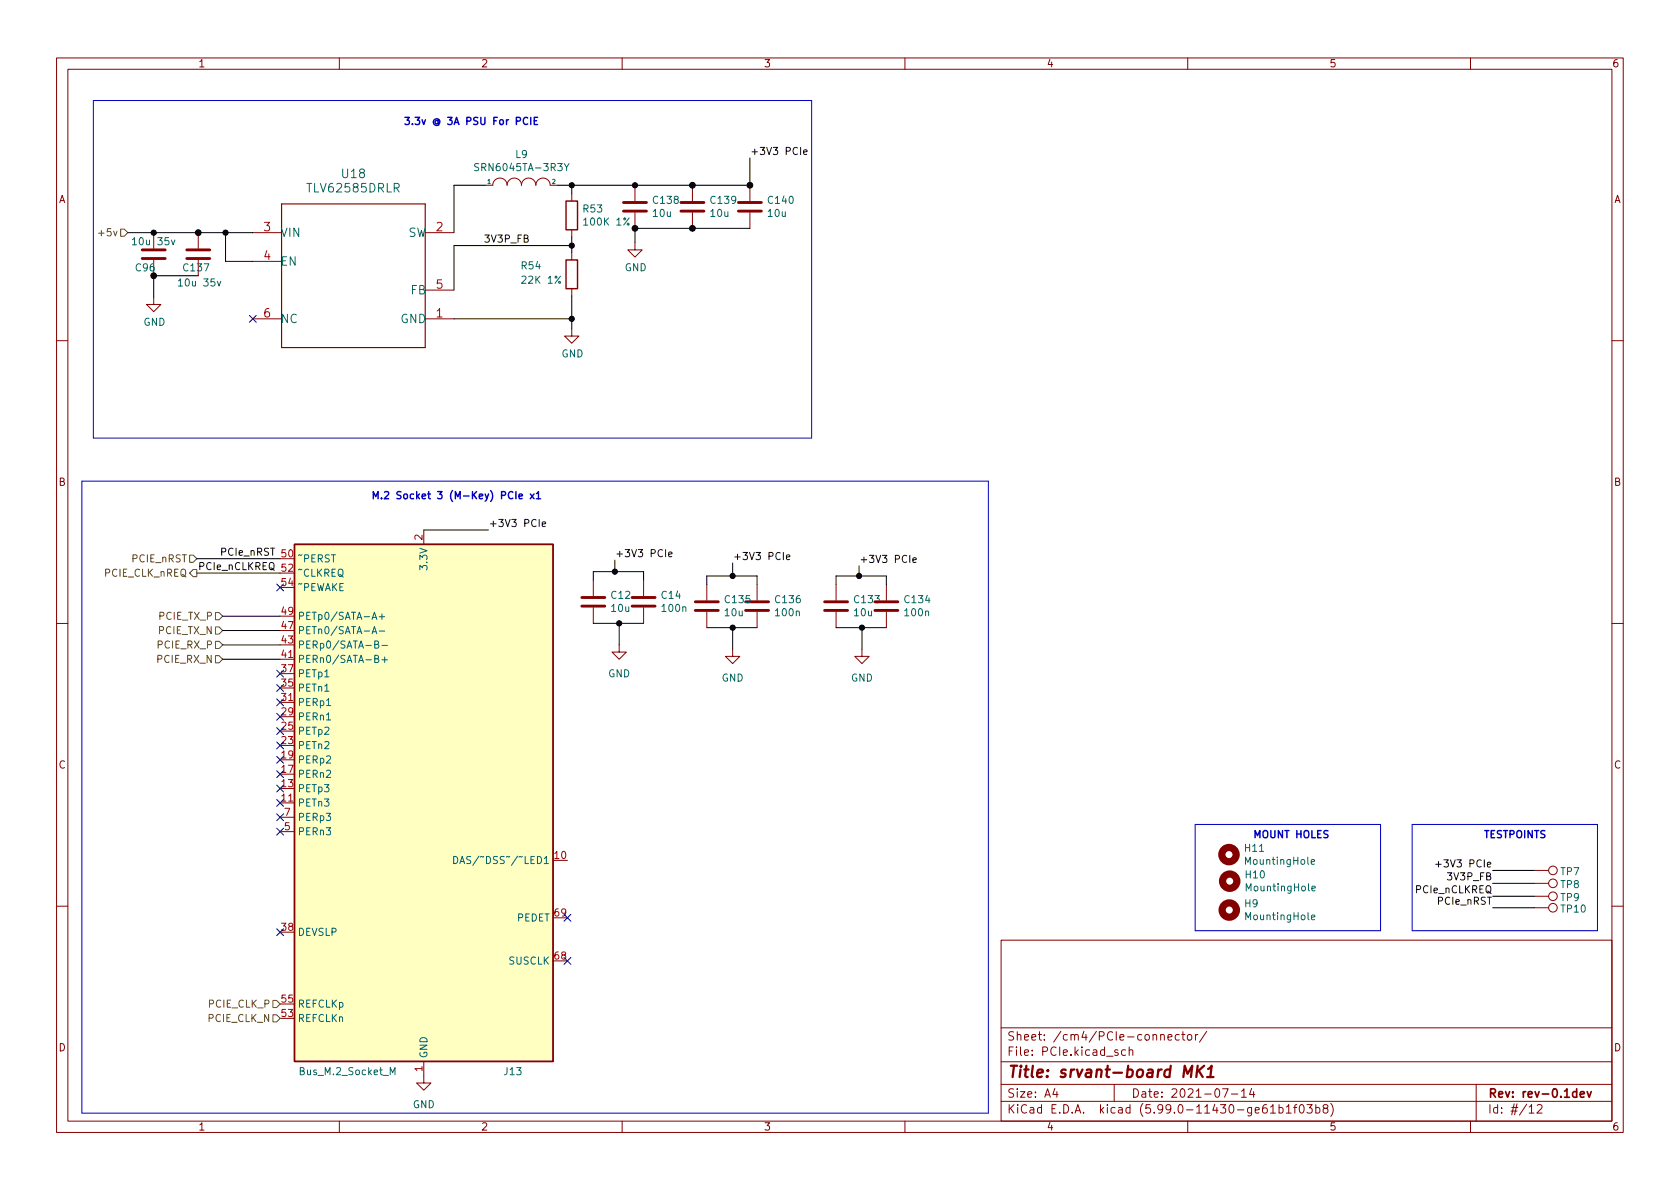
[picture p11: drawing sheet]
<svg xmlns="http://www.w3.org/2000/svg" width="297mm" height="210mm" viewBox="0 0 297 210" stroke-linecap="round" stroke-linejoin="round" font-family="sans-serif">
<g fill="none" stroke="#840000" stroke-width=".18">
<path d="M10 10.2h277v190.1h-277zM12 12.2h273v186.1h-273zM60 10.2v2M110 10.2v2M160 10.2v2M210 10.2v2M260 10.2v2M85.9 32.8h1.2a1.27 1.27 0 0 1 1.3-1.3 1.27 1.27 0 0 1 1.3 1.3 1.27 1.27 0 0 1 1.2-1.3 1.27 1.27 0 0 1 1.3 1.3 1.27 1.27 0 0 1 1.3-1.3 1.27 1.27 0 0 1 1.2 1.3 1.27 1.27 0 0 1 1.3-1.3 1.27 1.27 0 0 1 1.3 1.3h1.3M101.1 34.3v1.3M112.3 32.8v2.8M112.3 37.6v2.8M122.4 32.8v2.8"/>
<path d="M122.4 37.6v2.8M132.6 32.8v2.8M132.6 37.6v2.8M27.2 52.6v1.2h1.2l-1.2 1.3-1.3-1.3h1.3M27.2 41.1v2.8M27.2 46v2.8M35.1 41.1v2.8M35.1 46v2.8M44.7 56.4h5.1M44.7 41.1h5.1M44.7 46.2h5.1M75.2 56.4h5.1"/>
<path d="M75.2 41.1h5.1M75.2 51.3h5.1M101.1 58.2v1.2h1.3l-1.3 1.3-1.3-1.3h1.3M101.1 40.6v1.3M101.1 44.7v1.3M101.1 51v1.3M112.3 42.9v1.3h1.2l-1.2 1.3-1.3-1.3h1.3M10 60.2h2M285 60.2h2M74.9 93.7v2.6M10 110.2h2M49.5 116.6h2.6"/>
<path d="M104.9 102.6v2.8M104.9 107.4v2.8M109.5 114v1.3h1.2l-1.2 1.3-1.3-1.3h1.3M113.8 102.6v2.8M113.8 107.4v2.8M125 103.4v2.8M125 108.2v2.8M129.5 114.8v1.3h1.3l-1.3 1.2-1.2-1.2h1.2M133.9 103.4v2.8M133.9 108.2v2.8M147.8 103.4v2.8M147.8 108.2v2.8"/>
<path d="M152.4 114.8v1.3h1.3l-1.3 1.2-1.3-1.2h1.3M156.7 103.4v2.8M156.7 108.2v2.8M285 110.2h2M49.5 124.2h2.6M49.5 142h2.6M49.5 147.1h2.6M49.5 144.5h2.6M271.3 158.5h2.5M271.3 156.2h2.5M271.3 153.9h2.5M10 160.2h2"/>
<path d="M177 166.3h108v32h-108zM271.3 160.5h2.5M285 160.2h2M60 198.3v2M74.9 187.7v3.8h1.3l-1.3 1.3-1.2-1.3h1.2M110 198.3v2M160 198.3v2M177 194.8h108M177 191.8h108M177 187.8h108M177 181.8h108M186.5 192.5l-.4 1h1"/>
<path d="M186.9 193v1M197 191.8v3M197.6 185.7l-.3-.1-.2 .2v.3l.5 .1v.4h-.5M199 185.7l-.4-.1-.3 .3v.4l.1 .3h.6M199.6 185.8l.3-.2 .3 .1 .1 .9M199.6 185.1v1.5M205.2 183.1l.2-.2 .4 .1 .1 .9M206.5 183.4l.7-.1-.1-.3-.4-.1-.2 .2 .1 .8h.5M208.5 183l-.4-.1-.3 .3v.4l.1 .3h.6M208.9 182.9h.6M209.1 182.4v1.3l.4 .2M210 198.3v2"/>
<path d="M210 183.1l.2-.2 .4 .2 .1 .5-.1 .3h-.4l-.2-.1zM211.4 182.9v1M211.8 182.9l-.3 .1-.1 .2M213.4 182.4l-1.3 1.9M216.1 192.5h1l-.6 1.5M217.7 193.5h1.2M219.5 193l.4-.5v1.5M219.5 194h.9M221.3 192.5l-.4 1h1M221.6 193v1M224.6 195.8l.5-.5v1.5M224.6 196.8h.9"/>
<path d="M226.1 195.9l.5-.1 .3 .3v.4l-.2 .3h-.6M226.1 195.3v1.5M227.4 195.8l.5-.5v1.5M227.4 196.8h.9M228.7 195.8h.6M229.3 195.3l-.4 .2v1.3M229.9 195.4l.2-.1a.81 .81 0 0 1 .6 .7 .81 .81 0 0 1-.3 .8h-.2a.81 .81 0 0 1-.6-.6 .81 .81 0 0 1 .3-.8zM231.1 195.3h.9l-.5 .6 .4 .1v.7l-.2 .1h-.4l-.2-.1M232.6 195.9l.5-.1 .3 .3v.4l-.2 .3h-.6M232.6 195.3v1.5M234.2 196l-.3-.3 .1-.2 .2-.2 .4 .1 .2 .2-.1 .2-.6 .2-.2 .3 .1 .4 .2 .1h.3l.3-.3-.1-.4-.2-.1M235.3 195.1a1.72 1.72 0 0 1 0 2.3"/>
<path d="M260 198.3v2M261 191.8v6.5M270.4 195.8l.4-.5v1.5M270.4 196.8h.8M271.8 195.5l.6-.2 .2 .2v.3l-.9 1h.9"/>
<circle cx="274.6" cy="153.9" r=".76"/>
<circle cx="274.6" cy="158.5" r=".76"/>
<circle cx="274.6" cy="156.2" r=".76"/>
<circle cx="274.6" cy="160.5" r=".76"/>
</g>
<path d="M279.4 193.5l.7-.1v-.3l-.5-.1-.2 .2 .1 .8h.6M280.6 193l.4 1 .3-1" fill="none" stroke="#840000" stroke-width=".3"/>
<path d="M209.2 190.5l.3-2 .5 1.4 .8-1.4-.2 2M211.8 188.5l-.3 2M211.9 189.3l.8 1.2M212.9 188.5l-1.3 1.1M213.4 190.5h1.2M213.6 189l.6-.5-.2 2" fill="none" stroke="#840000" stroke-width=".4"/>
<g fill="none" stroke="#840000" stroke-width=".51">
<path d="M110.2 37.3h4.1M110.2 35.8h4.1M120.4 37.3h4.1M120.4 35.8h4.1M130.6 37.3h4M130.6 35.8h4M25.1 45.7h4.1M25.1 44.2h4.1M33 45.7h4.1M33 44.2h4.1M102.9 107.2h4M102.9 105.7h4"/>
<path d="M111.8 107.2h4M111.8 105.7h4M122.9 107.9h4.1M122.9 106.4h4.1M131.8 107.9h4.1M131.8 106.4h4.1M145.8 107.9h4.1M145.8 106.4h4.1M154.7 107.9h4M154.7 106.4h4"/>
</g>
<g fill="none" stroke="#006464" stroke-width=".18">
<path d="M84.6 29l-.4-.1-.2 .1v.4l.5 .2 .1 .3-.2 .3-.5-.1M99.8 28.9l.4 .7 .4-.7M23.4 42.4l.4-.4v1.3M23.4 43.3h.7M30.3 42.4l.3 .9 .3-.9M31.5 49.7l.4-.4v1.3M31.5 50.6h.8M38.4 49.7l.3 .9 .3-.9M65.8 112.1l.4-1.3 .4 1.3M65.8 109.5l.4-1.2 .4 1.2M65.9 111.7h.6M65.9 109.2h.6"/>
<path d="M66.3 116.5l.5-.1 .1-.2v-.2l-.6-.1v1.3h.4l.2-.2 .1-.3-.3-.2M66.3 113.9h.5l.1-.2v-.2l-.6-.2v1.3h.4l.2-.1 .1-.3-.3-.3M67 111.6h1M67 109.1h1M67.5 116.7h1M67.5 114.1h1M67.5 108.6v.9M68 116.2v1M57.7 127.3h.8M57.7 124.8h.8M80.2 151.4a.64 .64 0 0 1 .7 .7 .64 .64 0 0 1-.7 .6zM81.3 152.7l.4-1.3 .4 1.3"/>
<path d="M81.4 152.4h.6M83.2 151.5l-.4-.1-.2 .2v.3l.5 .3 .1 .3-.2 .2h-.5M84.7 151.4l-1.1 1.6M231.8 152.4l.6-.1v-.2l-.4-.1-.2 .2 .1 .6h.5M232 157.1l.6-.1-.1-.2-.4-.1-.1 .2v.6h.5M231.9 162.2l.6-.1-.1-.2-.3-.1-.2 .2v.6h.5M69 190.1v-1.3l.4 .9 .4-.9v1.3"/>
</g>
<g fill="none" stroke="#840000" stroke-width="1.3">
<circle cx="217.3" cy="151.1" r="1.27"/>
<circle cx="217.4" cy="155.8" r="1.27"/>
<circle cx="217.3" cy="160.9" r="1.27"/>
</g>
<path d="M100.1 35.6h2v5h-2zM100.1 46h2v5h-2zM52.1 96.3h45.7v91.4h-45.7z" fill="none" stroke="#840000" stroke-width=".25"/>
<path d="M49.8 36.1h25.4v25.4h-25.4z" fill="none" stroke="#840000" stroke-width=".2"/>
<path d="M52.1 96.3h45.7v91.4h-45.7z" fill="#ffffc2" stroke="#ffffc2" stroke-width=".18"/>
<path d="M21.3 40.5h.7l.6 .6-.6 .7h-.7zM33.5 98.2h.7l.6 .6-.6 .6h-.7zM34.2 100.7h.6v1.3h-.6l-.7-.7zM38.1 108.3h.6l.7 .7-.7 .6h-.6zM38.1 110.9h.6l.7 .6-.7 .6h-.6zM38.1 113.4h.6l.7 .6-.7 .7h-.6zM38.1 115.9h.6l.7 .7-.7 .6h-.6zM48.3 179.4h.6l.6 .7-.6 .6h-.6zM48.3 176.9h.6l.6 .6-.6 .7h-.6z" fill="none" stroke="#725600" stroke-width=".18"/>
<path d="M142.1 26.9l.6-.1-.1-.3h-.3l-.2 .2 .1 .6h.4M95.9 92.7l.6-.1-.1-.3h-.3l-.2 .2v.6h.5M118.2 98l.6-.1v-.2l-.4-.1-.2 .2 .1 .6h.5M139.1 98.5l.6-.1-.1-.2-.4-.1-.1 .2v.6h.5M161.4 99l.6-.1-.1-.2-.3-.1-.2 .2 .1 .6h.4M253.9 152.8h.9M254.3 152.4v.9" fill="none" stroke="#0f0f0f" stroke-width=".18"/>
<path d="M93.3 20.9a.6 .6 0 0 0-.8 .4 .6 .6 0 0 0 .6 .7l.2-.1M93.8 20.7v1.3M94.5 21.4h.4M95.1 20.7h-.6v1.3h.6M90.7 87a.6 .6 0 0 0-.9 .5 .6 .6 0 0 0 .6 .7l.3-.1M91.2 86.9v1.3M91.8 87.8l.6-.1-.1-.3h-.4l-.1 .1v.6h.5M93.8 87.4l.6 .8M94.4 87.4l-.6 .8M94.8 87.3l.4-.4v1.3M94.8 88.2h.8" fill="none" stroke="#0000c2" stroke-width=".25"/>
<path d="M16.5 17.8h127v59.7h-127zM14.5 85.1h160.3v111.7h-160.3zM211.3 145.8h32.8v18.8h-32.8zM249.7 145.8h32.7v18.8h-32.7z" fill="none" stroke="#0000c2" stroke-width=".18"/>
<g fill="none" stroke="#000" stroke-width=".18">
<path d="M85.9 32.8h-5.6v8.3M101.1 32.8v1.5M132.6 27.9v4.9h-34M22.6 41.1h22.1M35.1 48.8h-7.9v3.8M39.9 41.1v5.1h4.8M80.3 56.4h20.8M101.1 43.4h-20.8v7.9M101.1 41.9v2.8M101.1 52.3v5.9M132.6 40.4h-20.3v2.5M34.8 98.8h14.7"/>
<path d="M74.9 93.7h11.5M108.7 99.1v2M129.5 99.6v2.2M34.8 101.3h14.7M39.4 114h10.1M39.4 116.6h10.1M39.4 109h10.1M39.4 111.5h10.1M104.9 102.6v-1.5h8.9v1.5M104.9 110.2h8.9M109.5 110.2v3.8M125 111h8.9"/>
<path d="M125 103.4v-1.6h8.9v1.6M129.5 111v3.8M147.8 111h8.9M147.8 103.4v-1.6h8.9v1.6M151.9 100.1v1.7M152.4 111v3.8M263.9 153.9h7.4M263.9 156.2h7.4M263.9 158.5h7.4M263.9 160.5h7.4"/>
</g>
<g fill="none" stroke="#000084" stroke-width=".18">
<path d="M44.1 55.8l1.2 1.2M45.3 55.8l-1.2 1.2M48.9 118.5l1.2 1.2M48.9 103.3l1.2 1.2M50.1 118.5l-1.2 1.2M50.1 103.3l-1.2 1.2M48.9 121.1l1.2 1.2M48.9 123.6l1.2 1.2M48.9 126.1l1.2 1.2M48.9 128.7l1.2 1.2M48.9 136.3l1.2 1.2M48.9 133.8l1.2 1.2"/>
<path d="M48.9 138.8l1.2 1.2M48.9 131.2l1.2 1.2M50.1 121.1l-1.2 1.2M50.1 123.6l-1.2 1.2M50.1 126.1l-1.2 1.2M50.1 128.7l-1.2 1.2M50.1 136.3l-1.2 1.2M50.1 133.8l-1.2 1.2M50.1 138.8l-1.2 1.2M50.1 131.2l-1.2 1.2M48.9 141.4l1.2 1.2M48.9 143.9l1.2 1.2"/>
<path d="M48.9 146.5l1.2 1.2M50.1 141.4l-1.2 1.2M50.1 143.9l-1.2 1.2M50.1 146.5l-1.2 1.2M48.9 164.2l1.2 1.2M50.1 164.2l-1.2 1.2M99.7 161.7l1.2 1.2M99.7 169.3l1.2 1.2M100.9 161.7l-1.2 1.2M100.9 169.3l-1.2 1.2"/>
</g>
<g fill="#000" stroke="#000" stroke-width=".18">
<circle cx="101.1" cy="32.8" r=".46"/>
<circle cx="112.3" cy="32.8" r=".46"/>
<circle cx="122.4" cy="32.8" r=".51"/>
<circle cx="132.6" cy="32.8" r=".51"/>
<circle cx="27.2" cy="41.1" r=".46"/>
<circle cx="27.2" cy="48.8" r=".51"/>
<circle cx="35.1" cy="41.1" r=".51"/>
<circle cx="39.9" cy="41.1" r=".46"/>
<circle cx="101.1" cy="43.4" r=".46"/>
<circle cx="101.1" cy="56.4" r=".46"/>
<circle cx="112.3" cy="40.4" r=".51"/>
<circle cx="122.4" cy="40.4" r=".51"/>
<circle cx="108.7" cy="101.1" r=".46"/>
<circle cx="109.5" cy="110.2" r=".46"/>
<circle cx="129.5" cy="101.8" r=".46"/>
<circle cx="129.5" cy="111" r=".46"/>
<circle cx="151.9" cy="101.8" r=".46"/>
<circle cx="152.4" cy="111" r=".46"/>
</g>
<text font-size="2.8" fill="#840000" x="178" y="190.6">Title: srvant-board MK1</text>
<g font-size="2.1" fill="#006464">
<text x="54.6" y="34">TLV62585DRLR</text>
<text x="60.5" y="31.5">U18</text>
<text x="49.5" y="41.9">VIN</text>
<text x="72.1" y="41.9">SW</text>
<text x="49.5" y="47">EN</text>
<text x="72.7" y="52.1">FB</text>
<text x="49.5" y="57.1">NC</text>
<text x="70.8" y="57.1">GND</text>
</g>
<g font-size="2.1" fill="#a90000">
<text x="46.7" y="40.9">3</text>
<text x="77.1" y="40.9">2</text>
<text x="46.7" y="46">4</text>
<text x="77.1" y="51">5</text>
<text x="46.7" y="56.1">6</text>
<text x="77.1" y="56.1">1</text>
</g>
<g font-size="2.1" fill="#840000">
<text x="178" y="184">Sheet: /cm4/PCIe-connector/</text>
<text x="178" y="186.7">File: PCIe.kicad_sch</text>
<text x="178" y="196.9">KiCad E.D.A. kicad (5.99.0-11430-ge61b1f03b8)</text>
<text x="178" y="194.1">Size: A4</text>
<text x="200" y="194.1">Date: 2021-07-14</text>
<text x="263" y="194.1">Rev: rev-0.1dev</text>
<text x="263" y="196.9">Id: #/12</text>
</g>
<g font-size="1.8" fill="#840000">
<text x="35" y="11.9">1</text>
<text x="85" y="11.9">2</text>
<text x="135" y="11.9">3</text>
<text x="185" y="11.9">4</text>
<text x="235" y="11.9">5</text>
<text x="285" y="11.9">6</text>
<text x="10.3" y="35.9">A</text>
<text x="285.3" y="35.9">A</text>
<text x="10.3" y="85.9">B</text>
<text x="285.3" y="85.9">B</text>
<text x="10.3" y="135.9">C</text>
<text x="285.3" y="135.9">C</text>
<text x="10.3" y="185.9">D</text>
<text x="285.3" y="185.9">D</text>
<text x="35" y="199.9">1</text>
<text x="85" y="199.9">2</text>
<text x="135" y="199.9">3</text>
<text x="185" y="199.9">4</text>
<text x="235" y="199.9">5</text>
<text x="285" y="199.9">6</text>
</g>
<g font-size="1.8" fill="#0000c2">
<text x="71.2" y="22.1">3.3v @ 3A PSU For PCIE</text>
<text x="65.5" y="88.3">M.2 Socket 3 (M-Key) PCIe x1</text>
<text x="222.1" y="148.2">MOUNT HOLES</text>
<text x="262.5" y="148.2">TESTPOINTS</text>
</g>
<g font-size="1.8" fill="#006464">
<text x="91.2" y="27.9">L9</text>
<text x="84.7" y="30.2">SRN6045TA-3R3Y</text>
<text x="103.2" y="37.6">R53</text>
<text x="103.6" y="39.9">100K 1%</text>
<text x="115.5" y="38.3">10u</text>
<text x="115.6" y="36">C138</text>
<text x="125.7" y="38.3">10u</text>
<text x="125.8" y="36">C139</text>
<text x="135.8" y="38.3">10u</text>
<text x="135.9" y="36">C140</text>
<text x="23.9" y="43.4">10u 35v</text>
<text x="24.1" y="48">C96</text>
<text x="32.5" y="48">C137</text>
<text x="92.3" y="47.6">R54</text>
<text x="110.4" y="47.9">GND</text>
<text x="32" y="50.6">10u 35v</text>
<text x="92.5" y="50.2">22K 1%</text>
<text x="25.3" y="57.6">GND</text>
<text x="99.3" y="63.2">GND</text>
<text x="52.6" y="99.4">~PERST</text>
<text x="52.6" y="102">~CLKREQ</text>
<text x="75.6" y="100.4" transform="rotate(-90 75.6 100.4)">3.3V</text>
<text x="52.6" y="104.5">~PEWAKE</text>
<text x="108.1" y="105.9">C12</text>
<text x="117" y="105.9">C14</text>
<text x="128.3" y="106.6">C135</text>
<text x="137.2" y="106.6">C136</text>
<text x="151.2" y="106.6">C133</text>
<text x="160.1" y="106.6">C134</text>
<text x="52.6" y="112.1">PETn0/SATA-A-</text>
<text x="52.6" y="109.6">PETp0/SATA-A+</text>
<text x="108.2" y="108.2">10u</text>
<text x="117.2" y="108.2">100n</text>
<text x="128.2" y="109">10u</text>
<text x="137.2" y="109">100n</text>
<text x="151.1" y="109">10u</text>
<text x="160.1" y="109">100n</text>
<text x="52.6" y="119.8">PETp1</text>
<text x="52.6" y="117.2">PERn0/SATA-B+</text>
<text x="52.6" y="114.7">PERp0/SATA-B-</text>
<text x="107.5" y="119.8">GND</text>
<text x="52.6" y="124.8">PERp1</text>
<text x="52.6" y="122.3">PETn1</text>
<text x="127.6" y="120.5">GND</text>
<text x="150.4" y="120.5">GND</text>
<text x="52.6" y="129.9">PETp2</text>
<text x="52.6" y="127.4">PERn1</text>
<text x="52.6" y="137.5">PERn2</text>
<text x="52.6" y="135">PERp2</text>
<text x="52.6" y="132.5">PETn2</text>
<text x="52.6" y="142.6">PETn3</text>
<text x="52.6" y="140.1">PETp3</text>
<text x="52.6" y="147.7">PERn3</text>
<text x="52.6" y="145.2">PERp3</text>
<text x="84.4" y="152.8">DAS/~DSS~/~LED1</text>
<text x="220.2" y="150.6">H11</text>
<text x="220.3" y="155.3">H10</text>
<text x="220.4" y="152.9">MountingHole</text>
<text x="276" y="154.8">TP7</text>
<text x="220.1" y="160.4">H9</text>
<text x="220.5" y="157.6">MountingHole</text>
<text x="276" y="159.3">TP9</text>
<text x="276" y="157">TP8</text>
<text x="276.1" y="161.4">TP10</text>
<text x="52.6" y="165.5">DEVSLP</text>
<text x="91.4" y="162.9">PEDET</text>
<text x="220.5" y="162.7">MountingHole</text>
<text x="90" y="170.6">SUSCLK</text>
<text x="52.6" y="178.2">REFCLKp</text>
<text x="52.6" y="180.7">REFCLKn</text>
<text x="53.2" y="190.1">Bus_M.2_Socket_M</text>
<text x="75.6" y="187.2" transform="rotate(-90 75.6 187.2)">GND</text>
<text x="89.2" y="190.1">J13</text>
<text x="73" y="196">GND</text>
</g>
<g font-size="1.8" fill="#0f0f0f">
<text x="132.6" y="27.4">+3V3 PCIe</text>
<text x="86.1" y="42.9">3V3P_FB</text>
<text x="86.4" y="93.2">+3V3 PCIe</text>
<text x="35.3" y="100.8">PCIe_nCLKREQ</text>
<text x="39.2" y="98.3">PCIe_nRST 50</text>
<text x="108.7" y="98.5">+3V3 PCIe</text>
<text x="129.5" y="99">+3V3 PCIe</text>
<text x="151.9" y="99.5">+3V3 PCIe</text>
<text x="255.3" y="153.4">+3V3 PCIe</text>
<text x="256.2" y="155.7">3V3P_FB</text>
<text x="250.4" y="158">PCIe_nCLKREQ</text>
<text x="254.4" y="160">PCIe_nRST</text>
</g>
<g font-size="1.8" fill="#725600">
<text x="18" y="41.8">+5v</text>
<text x="18.5" y="102">PCIE_CLK_nREQ</text>
<text x="23.4" y="99.4">PCIE_nRST</text>
<text x="28.1" y="112.1">PCIE_TX_N</text>
<text x="28.2" y="109.6">PCIE_TX_P</text>
<text x="27.9" y="117.2">PCIE_RX_N</text>
<text x="28" y="114.7">PCIE_RX_P</text>
<text x="37" y="178.2">PCIE_CLK_P</text>
<text x="36.9" y="180.7">PCIE_CLK_N</text>
</g>
<g font-size="1.8" fill="#a90000">
<text x="74.7" y="95.5" transform="rotate(-90 74.7 95.5)">2</text>
<text x="49.8" y="101.1">52</text>
<text x="49.8" y="103.6">54</text>
<text x="49.8" y="113.8">43</text>
<text x="49.8" y="111.2">47</text>
<text x="49.8" y="108.7">49</text>
<text x="49.8" y="118.9">37</text>
<text x="49.8" y="116.3">41</text>
<text x="49.8" y="123.9">31</text>
<text x="49.8" y="121.4">35</text>
<text x="49.8" y="131.6">23</text>
<text x="49.8" y="129">25</text>
<text x="49.8" y="126.5">29</text>
<text x="49.8" y="136.6">17</text>
<text x="49.8" y="134.1">19</text>
<text x="49.8" y="141.7">11</text>
<text x="49.8" y="139.2">13</text>
<text x="50.3" y="146.8">5</text>
<text x="50.3" y="144.3">7</text>
<text x="98.1" y="151.9">10</text>
<text x="49.8" y="164.6">38</text>
<text x="98.1" y="162">69</text>
<text x="98.1" y="169.7">68</text>
<text x="49.8" y="179.8">53</text>
<text x="49.8" y="177.3">55</text>
<text x="74.7" y="189.5" transform="rotate(-90 74.7 189.5)">1</text>
</g>
<g font-size="1.1" fill="#006464">
<text x="86.2" y="32.5">1</text>
<text x="97.6" y="32.5">2</text>
</g>
</svg>
